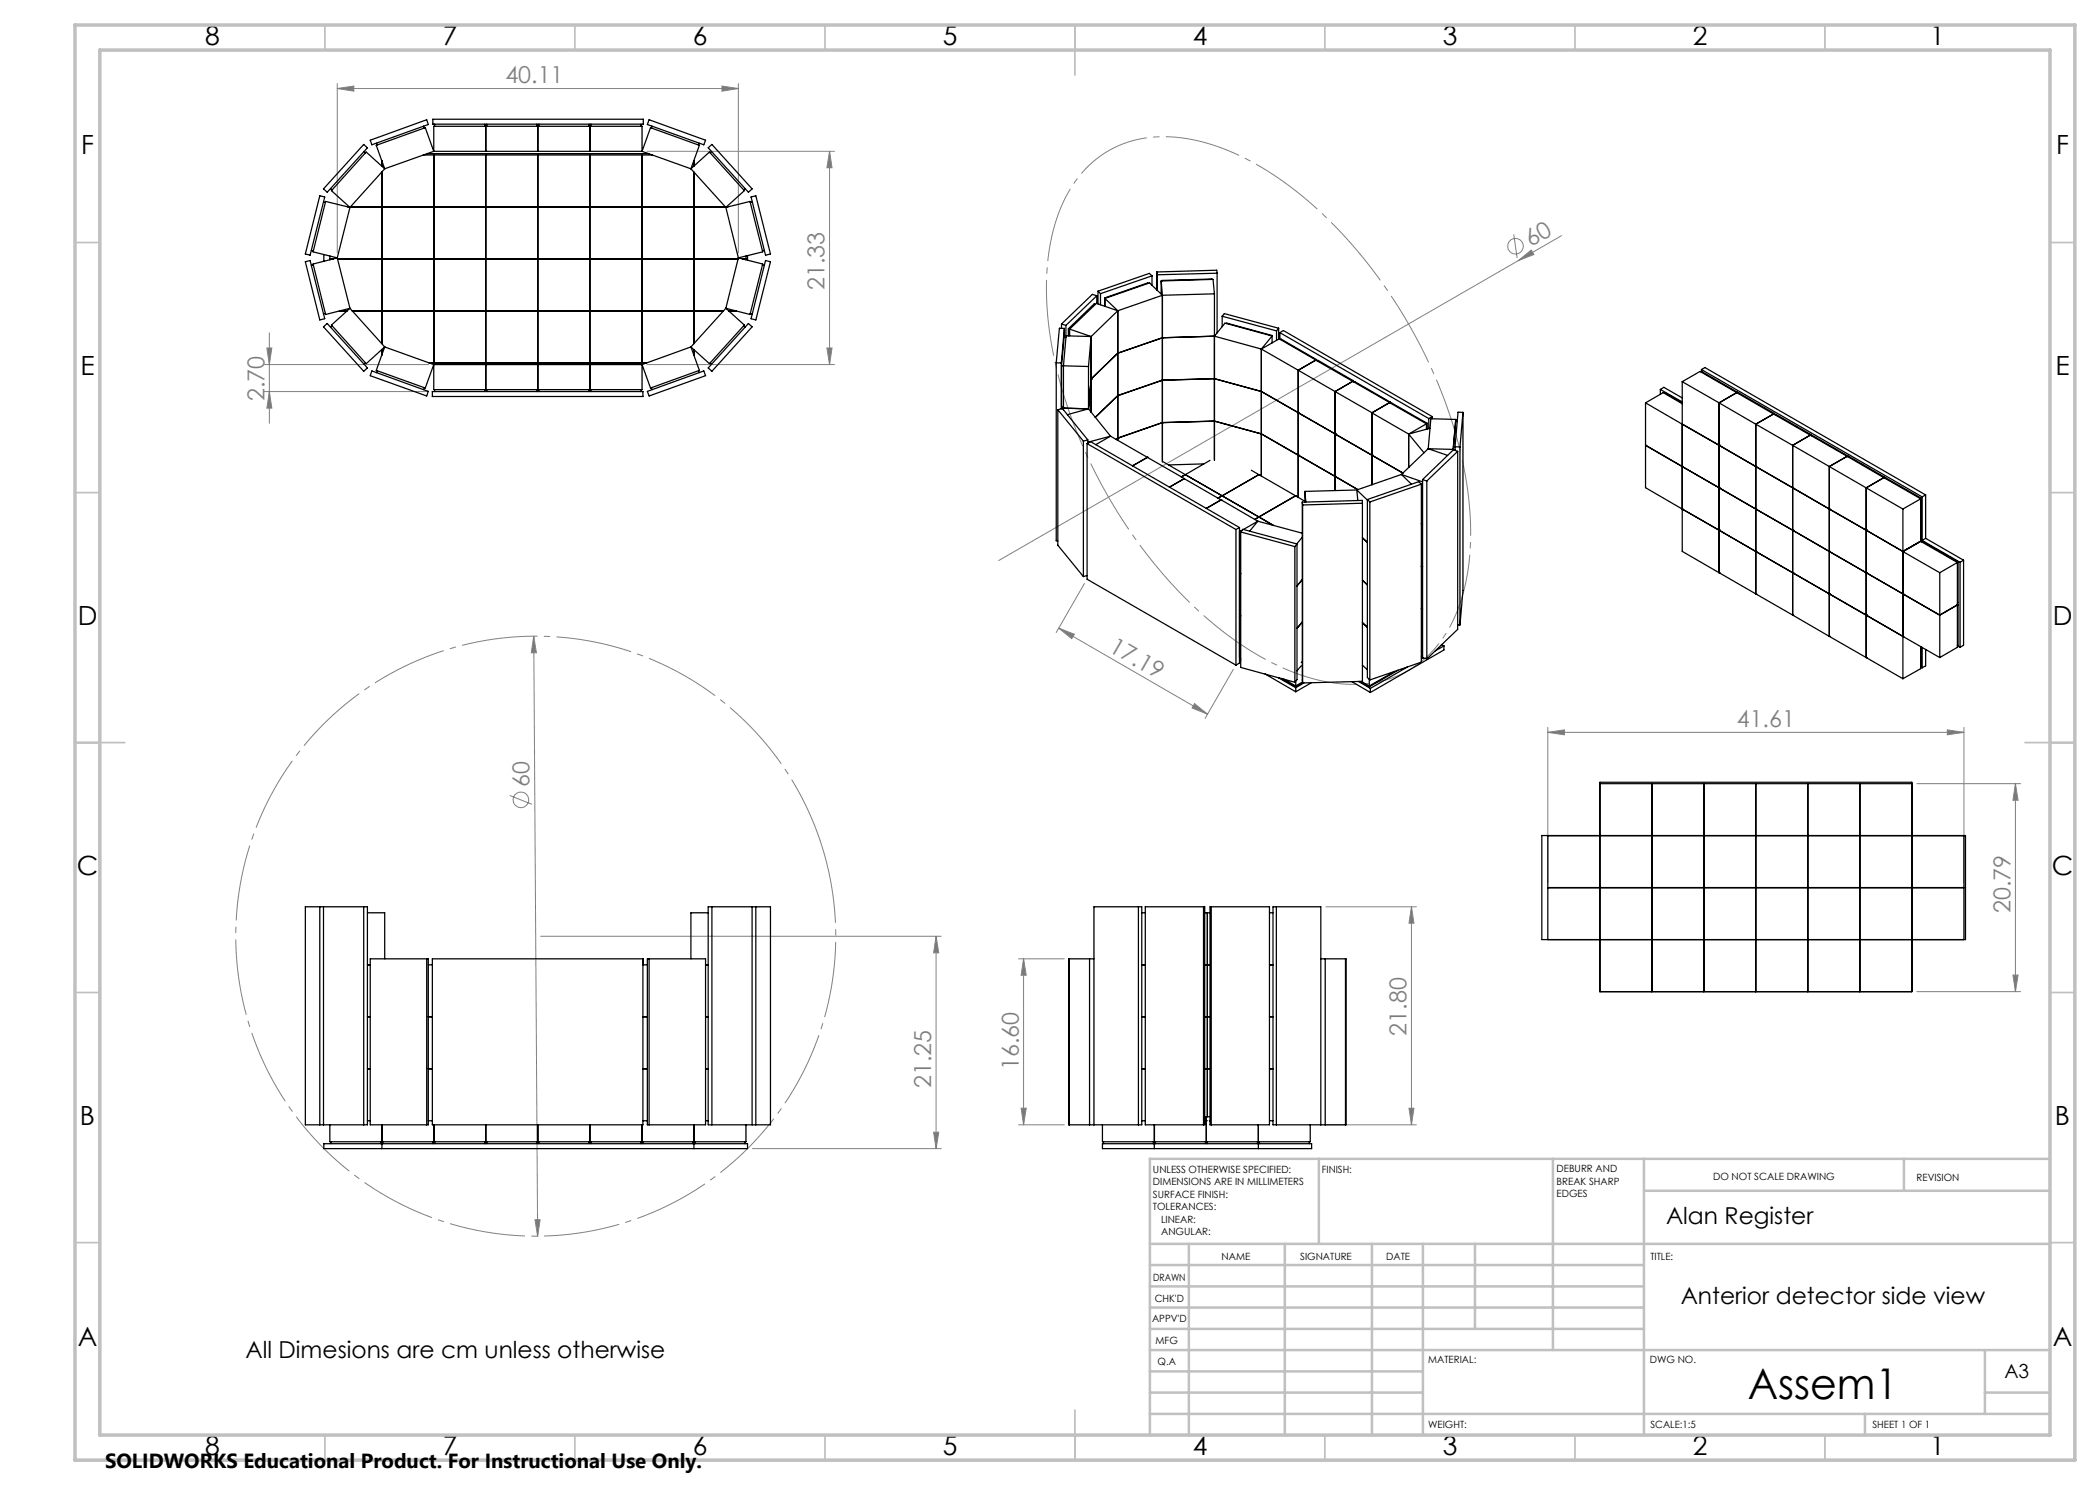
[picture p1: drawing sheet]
<svg xmlns="http://www.w3.org/2000/svg" width="420mm" height="297mm" viewBox="0 0 420 297" stroke-linecap="round" stroke-linejoin="round" font-family="sans-serif">
<g fill="none" stroke="#808080" stroke-width=".2">
<path d="M67.5 17.7l3.3-.5v1zM67.5 16.7v33.9M67.5 17.7h80.2M144.4 17.2l3.3 .5-3.3 .5zM147.7 16.7v33.9M129.4 30.3h37.5M165.9 30.3l.5 3.2h-1zM165.9 30.3v42.6M302.8 46.9l.6 4.7M303.6 52.1l2.6-2.1 .6 .9zM303.6 52.1l-103.9 60M312.3 47.1l-8.7 5"/>
<path d="M52.9 72.9h32.8M52.9 78.3h32.6M53.4 69.6h1l-.5 3.3zM53.9 78.3l.5 3.3h-1zM53.9 66.6v18.1M129.4 72.9h37.5M165.4 69.6h1l-.5 3.3zM216.9 116.7l-5.7 9.8M106.8 127.2l.5 3.4h-1zM106.8 127.2l.7 120.1M211.7 125.6l3.2 1.3-.6 .8zM211.7 125.6l29.8 17.2"/>
<path d="M246.7 133.9l-5.7 9.8M102 159.1l4.4 1.8M238.9 140.7l2.6 2.1-3.1-1.2zM309.6 146.5l3.3-.5v1zM309.6 145.5v31M309.6 146.5h83.2M383.4 156.7h20.7M389.5 146l3.3 .5-3.3 .5zM392.8 145.5v31M403.1 156.7v41.6M403.1 156.7l.5 3.4h-1zM108.1 187.3h80.1"/>
<path d="M187.2 187.3v42.4M187.2 187.3l.5 3.3h-1zM203.7 191.8h9.2M204.7 191.8l.5 3.2h-1zM204.7 191.8v33.2M265.2 181.4h18.1M282.3 181.4l.5 3.2h-1zM282.3 181.4v43.6M383.4 198.3h20.7M402.6 195h1l-.5 3.3zM150.5 229.7h37.7M186.7 226.4h1l-.5 3.3z"/>
<path d="M203.7 225h9.2M204.2 221.6h1l-.5 3.4zM265.2 225h18.1M281.8 221.6h1l-.5 3.4zM107 243.9h1l-.5 3.4z"/>
<circle cx="303.1" cy="49.2" r="1.56"/>
<circle cx="104.2" cy="160" r="1.56"/>
</g>
<path d="M292.3 91.2a98.9 98.9 0 0 0-32.1-52.2 50.4 50.4 0 0 0-23-11.3 22 22 0 0 0-20 6 30.5 30.5 0 0 0-7.6 18.1 72.1 72.1 0 0 0 5 32.6 97.8 97.8 0 0 0 29.7 41.7 49 49 0 0 0 21.9 10.4 22 22 0 0 0 20-6 30.5 30.5 0 0 0 7.6-18.1 63.7 63.7 0 0 0-1.5-21.2" fill="none" stroke="#808080" stroke-width=".2" stroke-dasharray="15.2 1.3 1.3 1.3" stroke-dashoffset="-.8" stroke-linecap="butt"/>
<path d="M164.5 169.7a60 60 0 0 0-100.5-24.1 60 60 0 0 0 27.6 99.6 60 60 0 0 0 73.8-72.5l-.9-3" fill="none" stroke="#808080" stroke-width=".2" stroke-dasharray="15.2 1.3 1.3 1.3" stroke-dashoffset=".1" stroke-linecap="butt"/>
<g fill="none" stroke="#c0c0c0" stroke-width=".35">
<path d="M65 5v5M115 5v5M165 5v5M215 5v10M265 5v5M315 5v5M365 5v5M15 48.5h5M410 48.5h5M15 98.5h5M410 98.5h5M15 148.5h10"/>
<path d="M405 148.5h10M15 198.5h5M410 198.5h5M15 248.5h5M410 248.5h5M65 287v5M115 287v5M165 287v5M215 282v10M265 287v5M315 287v5M365 287v5"/>
</g>
<g fill="none" stroke="#c0c0c0" stroke-width=".5">
<path d="M263.8 231.8v17M310.6 231.8v38.2M328.8 231.8v55.2M328.8 238.2h81.2M380.8 231.8v6.4M410 231.8h-180v55.2M230 248.8h180M230 257.3h98.8M230 253h98.8M237.8 248.8v38.2M257 248.8v38.2M274.4 248.8v38.2"/>
<path d="M284.6 248.8v38.2M295 248.8v17M230 265.8h98.8M230 261.5h98.8M230 278.5h54.6M230 274.3h54.6M230 270h180M397 278.5h13M397 270v12.8M230 282.8h180M373 282.8v4.2"/>
</g>
<path d="M15 5h400v287h-400zM20 10h390v277h-390z" fill="none" stroke="#c0c0c0" stroke-width=".7"/>
<g fill="#808080">
<path d="M303.6 52.1l2.6-2.1 .6 .9z"/>
<path d="M238.9 140.7l2.6 2.1-3.1-1.2zM211.7 125.6l3.2 1.3-.6 .8z"/>
<path d="M309.6 146.5l3.3-.5v1zM389.5 146l3.3 .5-3.3 .5z"/>
<path d="M144.4 17.2l3.3 .5-3.3 .5zM67.5 17.7l3.3-.5v1z"/>
<path d="M165.9 30.3l.5 3.2h-1zM165.4 69.6h1l-.5 3.3z"/>
<path d="M186.7 226.4h1l-.5 3.3zM187.2 187.3l.5 3.3h-1zM53.4 69.6h1l-.5 3.3zM53.9 78.3l.5 3.3h-1z"/>
<path d="M204.2 221.6h1l-.5 3.4zM204.7 191.8l.5 3.2h-1z"/>
<path d="M403.1 156.7l.5 3.4h-1zM402.6 195h1l-.5 3.3z"/>
<path d="M282.3 181.4l.5 3.2h-1zM281.8 221.6h1l-.5 3.4z"/>
<path d="M107 243.9l.5 3.4 .5-3.4zM106.8 127.2l-.5 3.4h1z"/>
</g>
<g fill="none" stroke="#000" stroke-width=".25">
<path d="M64 39.2l.9 .2-2.9 11.6-.9-.2zM66.1 37.7l.3 .3M72.7 28.9l.8 .7-8.1 8.8-.7-.6zM72.8 30.3l.3 .3M74 28l11.3-4 .4 .9-11.3 4.1zM75.3 28.6l.2 .4M76.4 32.1v1.1M76.4 34.4v34.3M76.9 33.8l-3.7-3.4-6.9 7.7 3.7 3.4M76.9 33.8l-6.9 7.7M84.6 31h45.9M84.7 25.2l.1 .4"/>
<path d="M85.4 30.7h44.4M86.6 23.8h42.1v1h-42.1zM86.7 30.3v-5h41.7v5M86.7 30.3l-9.8 3.5M86.7 30.3l-1.6-4.8-9.9 3.6 1.7 4.7M86.7 30.3h41.7M86.8 31v41.6M86.9 24.8v.5M96.9 24.8v.5M97.2 25.3v5M97.2 31v41.6M97.4 24.8v.5"/>
<path d="M107.4 24.8v.5M107.6 25.3v5M107.6 31v41.6M107.8 24.8v.5M117.8 24.8v.5M118 25.3v5M118 31v41.6M118.2 24.8v.5M128.2 24.8v.5M128.4 31v41.6M128.4 30.3l1.7-4.8 9.8 3.6-1.7 4.7M128.4 30.3l9.8 3.5"/>
<path d="M129.8 24l11.3 4-.3 1-11.3-4.1zM130.4 25.2l-.1 .4M138.2 33.8l3.7-3.4 7 7.7-3.7 3.4M138.2 33.8l7 7.7M138.8 32.1v1.1M138.8 34.4v34.3M139.8 28.6l-.1 .4M141.6 29.6l.8-.7 8 8.9-.7 .6zM142.3 30.3l-.3 .3M149 37.7l-.3 .3M150.2 39.4l1-.2 2.9 11.6-1 .2zM61.1 52.3l.9-.2 2.9 11.6-.9 .3z"/>
<path d="M62.3 50.1l.4 .1M62.7 53l-.4 .1M64.7 40.4l.4 .1M64.8 50.9v1.3M66 51.2v.8M66.6 51.8h-.6M67.5 51.6l-4.9 1.2 2.5 10.1 4.9-1.2M67.5 51.6l2.5 10.1M67.5 51.8h80.1M69.6 41.4h.3M70 41.5l-4.9-1.2-2.5 10.1 4.9 1.2M70 41.5l-2.5 10.1"/>
<path d="M70.1 41.4h75M145.2 41.5l4.8-1.2 2.5 10.1-4.8 1.2M145.2 41.5l2.5 10.1M145.6 41.4h-.4M147.7 51.6l4.8 1.2-2.5 10.1-4.8-1.2M147.7 51.6l-2.5 10.1M148.5 51.8h.7M149.2 51.2v.8M149.5 51.1v.9M150.4 40.4l-.4 .1M152.5 53l.4 .1M152.9 50.1l-.4 .1"/>
<path d="M153.1 52.1l1 .2-2.9 11.7-1-.3zM219.4 59.2l-6.2 5.9M219.4 59.2v1.5M219.4 59.2l-.9-.3-6.2 5.9M219.6 58.2l.5 .5M219.6 58.2v2.6M220.1 58.7v2.3M220.9 59.6v1.6M220.9 59.6l.2 .1M221 59.7l2.6 2.5M221 59.7v1.6M229.6 56.7v-.1l-8.7 3"/>
<path d="M230.4 55.2l-10.3 3.5M230.4 55.2v1.8M230.4 55.2l-.5-.5-10.3 3.5M231.4 54.4l11.9-.4 .1 .6M231.4 54.4v.6M231.4 54.4v3.6M231.4 55v3M232.2 56.2l.3 2.9M232.2 56.2v2.6M232.2 56.2l10.4-.3 .3 2.9M232.5 59.1l-8.9 3.1M232.5 59.1v33.3"/>
<path d="M232.5 59.1l-2.6-2.5-8.9 3.1M242.4 55.9l-10 .3M242.9 58.8v33.2M242.9 58.8l-10.4 .3M243.4 54.6l-12 .4M243.4 54.6v12M64.7 65.4l.7-.7 8.1 8.9-.8 .7zM65.1 62.7l-.4 .1M66.4 65.2l-.3 .2M67.9 62.2h1.5M70 61.7l-3.7 3.3 6.9 7.7 3.7-3.3M70 61.7l6.9 7.7"/>
<path d="M70.4 62.2h74.3M73.1 72.6l-.3 .2M74.4 74.2l11.3 4.1-.4 .9-11.3-4.1zM75.5 74.2l-.2 .3M76.4 69.9v1.1M76.9 69.4l-1.7 4.7 9.9 3.5 1.6-4.7M76.9 69.4l9.8 3.5M84.8 77.5l-.1 .4M85.8 72.6h43.5M86.5 78.3h42.1v1h-42.1zM86.7 72.9v5h41.7v-5M86.7 72.9h41.7"/>
<path d="M86.9 77.9v.4M96.9 77.9v.4M97.2 72.9v5M97.4 77.9v.4M107.4 77.9v.4M107.6 72.9v5M107.8 77.9v.4M117.8 77.9v.4M118 72.9v5M118.2 77.9v.4M128.2 77.9v.4M129.5 78.3l11.3-4.1 .3 .9-11.3 4.1z"/>
<path d="M130.3 77.5l.1 .4M138.2 69.4l1.7 4.7-9.8 3.5-1.7-4.7M138.2 69.4l-9.8 3.5M138.8 69.9v1.1M139.7 74.2l.1 .3M142 72.6l.3 .2M145.2 61.7l3.7 3.3-7 7.7-3.7-3.3M145.2 61.7l-7 7.7M145.7 62.2h1.5M148.7 65.2l.3 .2M149.7 64.7l.7 .7-8 8.9-.8-.7zM150 62.7l.4 .1"/>
<path d="M211.2 72.6h1.1M211.2 72.6v35.6h.4M212.3 72.6v9.2M212.3 64.8l.9 .3M212.3 64.8v.9M212.3 73.2v8.1h.4M212.3 73.2h.4M212.7 73.2l5 .1M212.7 73.2v8.8M212.8 67.4l-.5 5.8M212.9 65.7l-.6 6.9M212.9 65.7v1.7"/>
<path d="M212.9 65.7l-1-.1-.7 7M213.2 65.1v2.3h-.4M213.7 65.8v1.4M213.7 65.8h.2M213.9 65.8l4.3 1.5M213.9 65.8v1.4M217.7 73.3v8.5M218.2 75.8h.1M218.2 67.3v15.1M218.2 67.3l-5-.1-.5 6M218.2 67.3l-.5 6M218.2 75.8l-.5 6"/>
<path d="M219.1 60.9l-.3-.1-5.1 5M223.6 79.1h.1M223.6 62.2l-5.4 5.1M223.6 62.2v25.8M223.6 62.2l-4.3-1.5-5.4 5.1M223.6 79.1l-4.6 4.4M223.6 79.1l-4.5 4.4M232.5 67.6h.1M232.5 67.6l-8.9 3-5.4 5.2M232.5 67.6l-8.9 3.1M242.9 75.7h.1M242.9 67.2h.1"/>
<path d="M242.9 67.2l2.1-2.6 9.4 2.6-2.1 2.6M242.9 67.2l9.4 2.6M242.9 75.7l9.4 2.6M242.9 75.7l-10.4 .3-8.9 3.1M242.9 75.7l-10.4 .4-8.9 3M242.9 67.2l-10.4 .4M244.4 63.2l10.9 3M244.4 63.2l.5-.5 10.8 2.9M244.4 63.2v2.1M245.3 64.7l.1-.1 9 2.5M252.3 69.8v25.4M252.3 78.3l7.3 4.2"/>
<path d="M252.3 69.8l7.3 4.2M252.3 69.8l3.5-2 7.4 4.2M252.3 78.3h.1M254.4 67.1v1.5M254.4 67.1l-.1 .1M255.3 66.2v1.8M255.7 65.6l-.4 .6M255.7 65.6v2.2M256 66.5v1.3M256 66.5l29.7 17.2M256 66.5l.7-.4 29.8 17.2M256.1 67.9l.2-.1 7 4.1"/>
<path d="M259.6 74l7.4 4.3M259.6 74v25.5M263.2 72l14.7 8.5M263.2 72l-3.6 2M263.2 72h.1M263.3 71.9v.2M263.3 71.9l-.1 .1M263.5 72.2l.1-.1 7.1 4.1M267 78.3l7.4 4.2M267 78.3v19.8M270.5 76.3h.1M270.5 76.3l-3.5 2"/>
<path d="M270.7 76.2v.1M270.7 76.2l-.2 .1M270.8 76.4l.2-.1 7.1 4.1M332.1 77.9v1M332.1 77.9l4.3 2.5M332.1 77.9l.7-.4 3.6 2.1M332.9 78.7l.2-.1 3.3 2M336.4 76.3l3.6-2 22.1 12.7M336.4 76.3v34l14.8 8.5M336.4 76.3l7.4 4.3M340.3 74.4h.1l7.1 4.1M340.3 73.9v.5"/>
<path d="M340.3 73.9l44.1 25.5M340.3 73.9l.7-.4 44.1 25.5M347.3 78.5h.1M347.3 78.5l-3.5 2.1M347.5 78.5v.1M347.5 78.5h-.2M347.6 78.7l.2-.1 7.1 4.1M211.6 81.9l5.1 6.3M211.6 81.9v27.1l5.1 6.3M211.6 81.9l.9-.2 5.1 6.3M212.3 81.7h.1M212.3 81.7h.4"/>
<path d="M212.3 81.3v.4M212.7 81.6h.1M212.7 81.6l5 .2M216.7 88.2v27.1M217.4 88.7v27.1l29.8 17.2M217.4 88.7l29.8 17.2M217.4 88.7l.7-.4 29.8 17.2M217.6 88l-.9 .2M217.6 88v.6M217.6 88.4h.1M217.6 88.4v.2M217.7 81.8l-4.2 1.1"/>
<path d="M217.7 81.8l4.4 5.4M222.1 87.2l-4.5 1.2M222.1 87.2l14.8 8.5M222.1 87.2l-3 1.7M223.6 87.6h.1M223.6 87.6l-.3 .3M229.5 91.5h.1M229.5 91.5l-3 1.7M232.5 84.5h.1M232.5 84.5l10.4-.3 9.4 2.6M232.5 84.5l-8.9 3.1M232.6 92.4l19.2 11"/>
<path d="M236.9 95.7l-3 1.7 3-1.7M236.9 95.7l7.3 4.3M236.9 95.7h.1M237.1 94.9h.1M237.1 94.9l14.7 8.5M237.1 94.9l-.8 .5M240.8 92.8l-7.1 .2M242 92.1l-4.9 2.8M244.2 100h.1M244.2 100l-2.9 1.7M244.4 99.2h.1M244.4 99.2l-.8 .4"/>
<path d="M250.3 94l1.5 .9M251.8 94.9h.1M251.8 94.9l-7.4 4.3M251.8 94.9l7.3 4.3M252.3 86.8h.1M252.3 86.8l14.7 8.5M252.3 86.8l7.3 4.2M259.1 99.2h.1M259.1 99.2l-7.3 4.2M259.1 99.2l1.9 1.1M259.6 82.5h.1M259.6 91h.1"/>
<path d="M259.6 82.5l14.8 8.5M259.7 91l7.3 4.3M261 98.3l.2 2.1M261 98.3v2.1M267 86.8h.1M267 95.3h.1M267 86.8l13.6 7.8M267 95.3l4.6 2.6M267.1 86.8h-.1M271.4 98l2.1 2M271.4 98l-10.4 .3M271.4 98l.2 2.1"/>
<path d="M273.5 99.9v35.6l.5 .5M273.5 99.9l.5 .5M274.4 91h.1M274.4 91l6.2 3.6M274.4 82.5v14.4M277.9 80.5l-3.5 2.1 7.3 4.2M277.9 80.5l7.4 4.3M277.9 80.5l-3.5 2M277.9 80.5h.1M278.1 80.4v.2M278.1 80.4l-.2 .1M278.2 80.7l.1-.1 7.1 4.1"/>
<path d="M280.3 94.9l-8.9 3.1M280.3 94.9l2 1.9M280.3 94.9l4.2 1.5M281.7 86.8l3.1 3.8M281.7 86.8v6.7M284.3 96.8l-10.3 3.6M284.3 96.8v35.6l-10.3 3.6M284.3 96.8l-.6-.5-10.2 3.6M284.5 95.9l.9 .3M284.5 95.9v35.6l.9 .3M285.3 84.8l-3.6 2M285.3 84.8v1.1"/>
<path d="M285.4 96.2v35.6M285.4 84.7v1.1M285.4 84.7l-.1 .1M285.6 89.7l5 .2M285.6 89.7l-5.3 5.2M285.6 89.7l3.9 1.4M285.7 83.7v2M286 85.7l-4.3 1.1M286.5 83.3l-.8 .4M286.5 83.3v.4M290.6 89.9v.1M290.7 89.9v.1"/>
<path d="M290.7 89.9h.3M291 89.4v.7M291 89.4h1M291.1 84.2l-.4 5.7M291.1 83.9l-.5 6M291.1 83.9v.3M291.1 83.9l-4.9-.2-.6 6M291.1 84.2h.4M291.5 90.3l-.8-.3-6.2 5.9M291.5 90.3l-6.1 5.9M291.5 90.3v35.6l-6.1 5.9M292 89.4v35.6"/>
<path d="M292.6 82.5l-1-.1-.6 7M292.6 82.5l-.6 6.9M292.6 82.5v35.6l-.6 6.9M329.1 89.1h.1M329.1 89.1l22.1 12.7M329.1 80.6l7.4 4.2M329.1 89l7.3 4.3M329.1 80.6v16.9l7.3 4.3M329.1 80.6l3.5-2.1 3.8 2.2M336.4 93.3h.1M336.4 84.8l7.4 4.3M336.4 93.3l7.4 4.2"/>
<path d="M343.8 89.1h.1M343.8 97.5h.1M343.8 89.1l22.1 12.7M343.8 80.6l7.4 4.2M343.8 89l7.4 4.3M343.8 80.6v33.9M343.8 97.5l7.4 4.3M351.2 93.3h.1M351.2 84.8v34M351.2 84.8l7.3 4.3M351.2 93.3l7.3 4.2M354.7 82.8h.1"/>
<path d="M354.7 82.8l-3.5 2M354.9 82.7v.2M354.9 82.7l-.2 .1M355 82.9h.1l7.1 4M358.5 97.5h.1M358.5 89.1l22.1 12.7M358.5 97.5l7.4 4.3M358.5 89.1v33.9M362.1 87h.1M362.1 87l-3.6 2.1M362.1 87l7.3 4.3M362.2 86.9v.2"/>
<path d="M362.2 86.9l-.1 .1M362.3 87.2l.2-.1 7.1 4.1M369.4 91.3h.1M369.4 91.3l-3.5 2v34M369.4 91.3l7.4 4.2M369.6 91.2v.2M369.6 91.2l-.2 .1M369.7 91.4l.2-.1 7 4.1M376.8 95.5h.1M376.8 95.5l-3.6 2.1v33.9M376.8 95.5l7.3 4.3M376.9 95.4v.2"/>
<path d="M376.9 95.4l-.1 .1M377 95.7l.2-.1 7.1 4.1M384.1 99.8l-3.5 2M384.1 99.8v8.4M384.3 99.7v8.1l-.2 .1M384.3 99.7l-.2 .1M384.4 99.4v8.7M385.1 99l-.7 .4M385.1 99v8.7M217.4 115.1l-.7 .2M241.3 101.7l2.9-1.7 7.4 4.2M247.2 105.9v27.1"/>
<path d="M247.9 106.3h.1M247.9 114.5h.1M247.9 114.8h.1M247.9 105.5l-.7 .4M247.9 105.5v27.1l-.7 .4M247.9 106.2l.1 .1M247.9 114.6l.1 .2M247.9 114.7l.1 .1M248 106.3v25.4M248.1 106.4l10.9 2.9M248.1 106.4v27.1l10.9 3M248.1 106.4l.5-.5 10.8 2.9"/>
<path d="M248.1 114.7l-.1 .1M248.4 106.1l-.4 .2M251.6 104.2l-1.7 2M251.6 104.2l8.9 2.4M251.6 104.2l-2.9 1.7M251.8 103.4l-.8 .5M251.8 103.4l2.8 1.7M251.8 103.4h.1M251.8 103.4l2.9 1.7M259 109.3v27.2M259.4 108.8l-.4 .5M259.4 108.8v27.1l-.4 .6"/>
<path d="M260.5 107.4l-1.1 1.4M260.5 115.9l-1.1 1.3M260.5 100.4v.6M260.5 100.4l12-.3v.5M260.5 100.4v36.2M260.5 101v35.6M272.5 107.6l1 .9M272.5 116l1 1M272.5 100.6l-12 .4M272.5 100.6v35.7l-12 .3M274 100.4v35.6M284.3 104.7l.2 .1"/>
<path d="M284.5 113.3l-.2-.1 .2 .1M336.4 101.8h.1M336.4 101.8l7.4 4.2M343.8 106h.1M343.8 114.5h.1M343.8 106l36.8 21.3M343.8 106l7.4 4.3M351.2 101.8h.1M351.2 110.3h.1M351.2 118.8h.1M351.2 101.8l7.3 4.2M351.2 118.8l7.3 4.2"/>
<path d="M351.2 110.3l7.3 4.2M358.5 106h.1M358.5 114.5h.1M358.5 106l29.4 17 3.6-2M358.5 106l7.4 4.3M365.9 101.8h.1M365.9 110.3h.1M365.9 118.8h.1M365.9 101.8l7.3 4.2M365.9 110.3l7.3 4.2M365.9 118.8l7.3 4.2M373.2 106h.1"/>
<path d="M373.2 114.5h.1M373.2 106l7.4 4.3M380.6 118.8h.1M380.6 118.8l7.3 4.2 3.6-2M380.6 101.8v33.9M380.6 110.3l7.3 4.2M384.1 108.3h.1M384.1 108.1l.2 .1M384.1 108.2l-3.5 2.1M384.1 108.3l7.4 4.2M384.3 108.2v.1M384.3 108.2l-.2 .1"/>
<path d="M384.4 108.4l.2-.1 7 4.1M384.4 108.1l7.6 4.4M385.1 107.7l-.7 .4M385.1 107.7l7.6 4.3M387.9 114.5v17M391.5 112.5l-3.6 2M391.5 112.5v17l-3.6 2M391.6 112.4v8.2h-.1M391.6 112.4l-.1 .1M392 112.5v17M392.7 112l-.7 .5M392.7 112v17l-.7 .5"/>
<path d="M247.9 123.3h.1M247.9 131.5h.1M247.9 131.9l.2 .1M247.9 123.2h.2zM247.9 131.7h.1M248.1 131.7h-.1M253 134.8l6.2 3.6M255.7 135.5l3.5 2M256.2 135.7l3 1.7M256.8 135.8l2.4 1.4 1.3-.8M259.2 136.2v1.2M259.2 137.5v.9"/>
<path d="M260.2 133.2l-.8 1M260.5 132.4l-.3 .1M260.5 124.4l-1.1 1.3M260.5 136.6l-1.3 .8M260.8 136.6l-1.6 .9M262.3 136.6l-3.1 1.8M270.3 136.3l3.8 2.2M271.7 136.3l2.4 1.4M272 136.3l1.9 1.1M272.5 133l1 .9M273.5 125.4l-1-.9 1 1M273.9 135.9v1.5"/>
<path d="M274.1 137.7v.8M278.9 134.3l-5 2.9-1.7-.9M279.6 134.1l-5.7 3.3M281.4 133.4l-7.3 4.3M284.3 130.2l.2 .1M284.5 131.2l-.2 .2M284.5 131.1l-.2 .1M284.5 121.8l-.2-.1 .2 .1M284.7 131.5l-.4 .3M288.3 129l-.2 .1M288.4 128.9l.4 .3M288.8 129.2l-1.7 1"/>
<path d="M288.8 129.2v.8l-14.7 8.5M291.5 125h.5M358.5 123h.1M358.5 123l7.4 4.3M365.9 127.3h.1M365.9 127.3l7.3 4.2M373.2 123h.1M373.2 131.5h.1M373.2 123l7.4 4.3M373.2 131.5l7.4 4.2M380.6 127.3h.1M380.6 127.3l7.3 4.2"/>
<path d="M384.1 129.3v4.4l-3.5 2M384.3 129.4v3.9l-.2 .1 .3 .2M384.4 129.5v4.1M385.1 129.9v3.3l-.7 .4M391.5 121h.1M391.5 120.8l.1 .1M391.6 120.9v8.2h-.1l.5 .4M391.6 120.9l-.1 .1M320 156.5h62.4v41.8h-62.4zM320 156.7h62.4M330.4 156.7v41.6M340.8 156.7v41.6"/>
<path d="M351.2 156.7v41.6M361.6 156.7v41.6M372 156.7v41.6M308.4 167.1h84.7v20.8h-84.7zM309.6 177.5h83.2M61.1 181.4h12.4v43.6h-12.4zM64 181.4v43.6M64.7 181.4v43.6M72.7 181.4v43.6M73.5 193h.5M73.5 182.6h3.4v9.2M74 191.8h11.7v33.2h-11.7z"/>
<path d="M85.3 191.8v33.2M85.7 193h.8M128.6 191.8v33.2h-42.1v-33.2h42.2v1.2M128.6 193h.9M129.5 191.8h11.6v33.2h-11.6zM129.8 191.8v33.2M141.1 193h.5M141.6 181.4h12.5v43.6h-12.5zM141.6 182.6h-3.4v9.2M142.4 181.4v43.6M150.4 181.4v43.6M151.2 181.4v43.6"/>
<path d="M213.9 191.8v33.2M217.9 191.8v33.2M218.8 191.8h-5.1v33.2h14.7v-43.6h-9.6v43.6M227.7 181.4v43.6M228.4 193h.7M228.4 182.6h.7M229.1 181.4h11.8v43.6h-11.8zM240.7 181.4v43.6M240.9 193h1.1M240.9 182.6h1.1M241.5 182.6v40.7M242 181.4h11.9v43.6h-11.9z"/>
<path d="M242.3 181.4v43.6M253.9 193h.7M253.9 182.6h.7M255.3 181.4v43.6M264.2 191.8h5v33.2h-14.6v-43.6h9.6v43.6M265 191.8v33.2M269.1 191.8v33.2M309.6 187.9v-20.8h83.2v20.8M73.5 203.3h.5M73.5 213.7h.5M73.5 213.8h.5M85.7 203.3h.8"/>
<path d="M85.7 213.7h.8M85.7 213.8h.8M128.6 203.3h.9M128.6 213.7h.9M128.6 213.8h.9M128.7 203.3v.1M128.7 213.7v.1M141.1 203.3h.5M141.1 213.7h.5M141.1 213.8h.5M228.4 203.3h.7M228.4 213.7h.7"/>
<path d="M228.4 213.8h.7M240.9 203.3h1.1M240.9 213.7h1.1M240.9 213.8h1.1M253.9 203.3h.7M253.9 213.7h.7M253.9 213.8h.7M64.8 228.7h84.7v1h-84.7zM66 225v3.3h83.2v-3.3M66.2 228.3v.4M73.5 224.2h.5M76.2 228.3v.4"/>
<path d="M76.4 225v3.3M76.4 228.7v1M76.6 228.3v.4M85.7 224.2h.8M86.6 228.3v.4M86.8 225v3.3M87 228.3v.4M97 228.3v.4M97.2 225v3.3M97.4 228.3v.4M107.4 228.3v.4M107.6 225v3.3"/>
<path d="M107.8 228.3v.4M117.8 228.3v.4M118 225v3.3M118.2 228.3v.4M128.2 228.3v.4M128.4 225v3.3M128.6 228.3v.4M128.6 224.2h.9M138.6 228.3v.4M138.8 225v3.3M138.8 228.7v1M139 228.3v.4"/>
<path d="M141.1 224.2h.5M149 228.3v.4M220.5 228.7h41.8v1h-41.8zM220.5 225v3.3h41.5v-3.3M220.7 228.3v.4M228.4 224.2h.7M230.7 228.3v.4M230.9 225v3.3M230.9 228.7v1M231.1 228.3v.4M240.9 224.2h.2M241.1 228.3v.4"/>
<path d="M241.1 223.3h.8M241.3 224.2h.1M241.3 223.3v5M241.5 228.3v.4M241.9 224.2h.1M251.5 228.3v.4M251.7 225v3.3M251.7 228.7v1M251.9 228.3v.4M253.9 224.2h.7M261.9 228.3v.4"/>
</g>
<text font-size="8.5" x="349.6" y="279.7">Assem1</text>
<g font-size="5.3">
<text x="41" y="9">8</text>
<text x="88.5" y="9">7</text>
<text x="138.5" y="9">6</text>
<text x="188.5" y="9">5</text>
<text x="238.5" y="9">4</text>
<text x="288.5" y="9">3</text>
<text x="338.5" y="9">2</text>
<text x="386" y="9">1</text>
<text x="16.2" y="30.7">F</text>
<text x="411.2" y="30.7">F</text>
<text x="16.1" y="75">E</text>
<text x="411.1" y="75">E</text>
<text x="15.5" y="125">D</text>
<text x="410.5" y="125">D</text>
<text x="15.4" y="175">C</text>
<text x="410.4" y="175">C</text>
<text x="16" y="225">B</text>
<text x="411" y="225">B</text>
<text x="15.5" y="269.2">A</text>
<text x="410.5" y="269.2">A</text>
<text x="41" y="291">8</text>
<text x="88.5" y="291">7</text>
<text x="138.5" y="291">6</text>
<text x="188.5" y="291">5</text>
<text x="238.5" y="291">4</text>
<text x="288.5" y="291">3</text>
<text x="338.5" y="291">2</text>
<text x="386" y="291">1</text>
</g>
<g font-size="4.7" fill="#808080">
<text x="101.1" y="16.7">40.11</text>
<text x="306.2" y="49.4" transform="rotate(-30 306.2 49.4)">60</text>
<text x="164.9" y="58" transform="rotate(-90 164.9 58)">21.33</text>
<text x="52.9" y="80.3" transform="rotate(-90 52.9 80.3)">2.70</text>
<text x="221.6" y="130.1" transform="rotate(30 221.6 130.1)">17.19</text>
<text x="347.4" y="145.4">41.61</text>
<text x="105.9" y="157.4" transform="rotate(-90 105.9 157.4)">60</text>
<text x="402.1" y="182.6" transform="rotate(-90 402.1 182.6)">20.79</text>
<text x="281.3" y="207.1" transform="rotate(-90 281.3 207.1)">21.80</text>
<text x="203.7" y="214" transform="rotate(-90 203.7 214)">16.60</text>
<text x="186.2" y="217.6" transform="rotate(-90 186.2 217.6)">21.25</text>
</g>
<g font-size="4.7">
<text x="333.2" y="244.9">Alan Register</text>
<text x="336.1" y="260.8">Anterior detector side view</text>
<text x="49.1" y="271.6">All Dimesions are cm unless otherwise</text>
</g>
<text font-size="4.1" x="21" y="293.7">SOLIDWORKS Educational Product. For Instructional Use Only.</text>
<text font-size="3.9" x="400.9" y="275.5">A3</text>
<g font-size="2">
<text x="230.6" y="234.6">UNLESS OTHERWISE SPECIFIED:</text>
<text x="230.6" y="237.1">DIMENSIONS ARE IN MILLIMETERS</text>
<text x="230.6" y="239.6">SURFACE FINISH:</text>
<text x="264.4" y="234.6">FINISH:</text>
<text x="311.3" y="234.5">DEBURR AND</text>
<text x="311.3" y="237">BREAK SHARP</text>
<text x="311.3" y="239.5">EDGES</text>
<text x="342.6" y="236">DO NOT SCALE DRAWING</text>
<text x="383.3" y="236.2">REVISION</text>
<text x="230.6" y="242.1">TOLERANCES:</text>
<text x="232.2" y="244.6">LINEAR:</text>
<text x="232.2" y="247.1">ANGULAR:</text>
<text x="244.3" y="252">NAME</text>
<text x="260" y="251.9">SIGNATURE</text>
<text x="277.2" y="251.9">DATE</text>
<text x="330.1" y="251.9">TITLE:</text>
<text x="230.6" y="256.1">DRAWN</text>
<text x="230.9" y="260.3">CHK'D</text>
<text x="230.4" y="264.4">APPV'D</text>
<text x="231.1" y="268.8">MFG</text>
<text x="231.5" y="273">Q.A</text>
<text x="285.6" y="272.5">MATERIAL:</text>
<text x="330" y="272.5">DWG NO.</text>
<text x="285.6" y="285.5">WEIGHT:</text>
<text x="330.1" y="285.6">SCALE:1:5</text>
<text x="374.5" y="285.6">SHEET 1 OF 1</text>
</g>
</svg>
